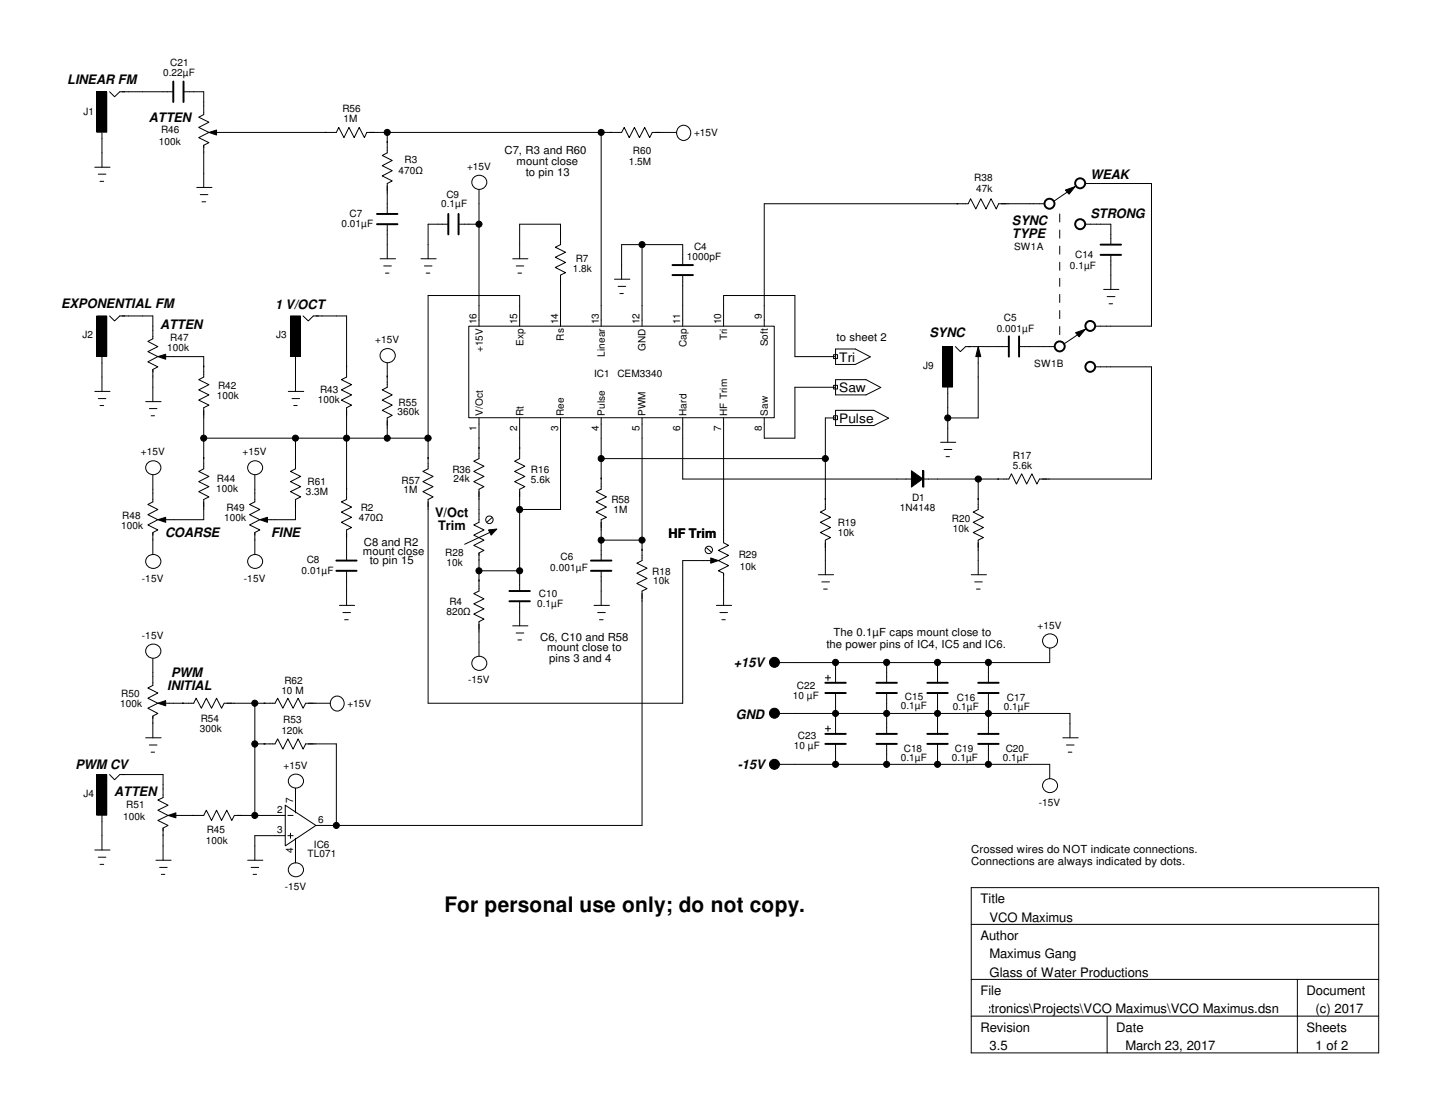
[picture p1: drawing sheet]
<svg xmlns="http://www.w3.org/2000/svg" width="279mm" height="216mm" viewBox="0 0 279 216" stroke-linecap="round" stroke-linejoin="round" font-family="sans-serif">
<g fill="none" stroke="#000" stroke-width=".19">
<path d="M18.8 17.9h2v7.8h-2zM21.3 17.9l1 .9 1-.9h10.4M35.7 17.9h4v4.4l-1 .5 2 1-2 1 2 1-2 1 2 1-1 .5v8.2M18.5 32.6h2.9M19.1 33.9h1.5M19.5 35.3h.7M19.9 25.8v6.8M38.3 36.5h3M39 37.9h1.5M39.3 39.3h.7M40.7 25.8l1.5-.5v1zM41.7 25.8h23.8l.5-1 1 2 .9-2 1.1 2 .9-2 1.1 2 .4-1h49.6l.5-1 1 2 1-2 1 2 1-2 1 2 .5-1h4.7"/>
<path d="M75.4 25.8v4l-1 .5 2 .9-2 1.1 2 .9-2 1 2 1-1 .5v6M93.3 36.9v26.6M117.1 25.8v37.7M132.3 24.7a1.43 1.43 0 0 1 2.2 1.2 1.43 1.43 0 0 1-2.2 1.2 1.58 1.58 0 0 1 0-2.4zM203.4 39.7h-9l-.4 1-1-2-1 2-1-2-1 2-1-2-.5 1h-39.7v23.8M207.4 37l1.9-.7-1.1 1.5zM209.1 36.5l-4 2.7M211.3 35.7h12.9v27.8h-10.9M74 50.4h3M74.7 51.8h1.5M75.1 53.2h.6M75.4 43.6v6.8"/>
<path d="M82 50.4h2.9M82.6 51.8h1.5M83 53.2h.7M87.3 43.6h-3.9v6.8M89.3 43.6h4M99.8 50.4h3M100.5 51.8h1.5M100.8 53.2h.8M101.2 50.4v-6.8h7.9v4l-1 .5 2 1-2 1 2 1-2 1 2 1-1 .5v9.9M119.6 54.4h3M120.4 55.8h1.4M120.7 57.1h.7"/>
<path d="M125 47.6v15.9M132.9 51.6v-4h-11.9v6.8M132.9 53.6v9.9M211.3 43.6h5v4M214.9 56.3h2.9M215.6 57.7h1.5M215.9 59.1h.7M216.3 49.6v6.7M18.5 76.2h2.9M18.8 61.5h2v7.9h-2zM19.1 77.6h1.5M19.5 79h.7"/>
<path d="M19.9 69.4v6.8M21.3 61.5l1 1 1-1h6.5v4.5l-1 .5 1.9 1-1.9 1 1.9 .9-1.9 1 1.9 1-.9 .5v6.3M28.4 78.2h3M29.1 79.5h1.5M30.7 69.4l1.6-.4v.9zM31.7 69.4h8v4l-1 .5 2 1-2 1 2 1-2 1 2 1-1 .5v11.9l-1 .5 2 1-2 1 2 .9-2 1 2 1-1 .5v4h-8M56.1 76.2h3M56.6 61.5h1.9v7.9h-1.9zM56.9 77.6h1.4M57.2 79h.7M57.5 69.4v6.8M59 61.5l1 1 1-1h6.5v11.9l-1 .5 2 1-2 1 2 1-2 1 2 1-1 .5v17.8l-1 .5 2 1-2 1 2 1-2 1 2 1-1 .5v5.9"/>
<path d="M74.3 68.4a1.43 1.43 0 0 1 2.1-.2 1.43 1.43 0 0 1-.1 2.1 1.44 1.44 0 0 1-1.8 0 1.44 1.44 0 0 1-.2-1.9zM75.4 70.7v4.7l-1 .5 2 1-2 1 2 1-2 1 2 1-1 .5v3.9M91.3 63.5h59.4v17.8h-59.4zM101.2 63.5v-6h-17.8v33.8l-1.1 .5 2 1-2 1 2 .9-2 1 2 1-.9 .5v39.7h49.5v-27.8h6M140.9 63.5v-6h13.9v11.9h7.9M162.3 75h.8v.7h-.8zM162.3 69h.8v.8h-.8zM162.7 75.4h-7.9v9.9h-6v-3.9M162.7 73.9h5.9l2.9 1.5-2.9 1.5h-5.9zM162.7 67.9h3.8l3 1.6-3 1.5h-3.8zM162.7 79.9h7.4l2.9 1.5-2.9 1.4h-7.4zM183.5 67.5h2v7.9h-2z"/>
<path d="M184.5 75.4v10.7M186 67.5l1 1 1-1h8.4M190.5 67.5l.5 1.9h-1zM190.5 69.4v12h-6M198.4 67.5h7M209.4 64.8l1.9-.7-1.2 1.5zM211.1 64.3l-4 2.7M213.3 71.4h10.9v21.9h-21.8l-.5 .9-1-2-1 2-1-2-1 2-1-2-.5 1.1h-16.8M28.6 90.3a1.44 1.44 0 0 1 2-.4 1.44 1.44 0 0 1 .4 1.9 1.44 1.44 0 0 1-1.9 .4 1.44 1.44 0 0 1-.5-1.9zM29.4 80.9h.7M29.8 92.5v5.2l-1 .5 1.9 1-1.9 1 1.9 1-1.9 1 1.9 1-.9 .5v4.2M39.7 85.3h43.7"/>
<path d="M48.5 90.3a1.4 1.4 0 0 1 2.4 0 1.4 1.4 0 0 1-1.2 2.1 1.36 1.36 0 0 1-1.3-.7 1.36 1.36 0 0 1 .1-1.4zM49.6 92.5v5.2l-1 .5 2 1-2 1 2 1-2 1 2 1-1 .5v4.2M57.5 85.3v6l-.9 .5 1.9 1-1.9 1 1.9 .9-1.9 1 1.9 1-1 .5v4h-5.9M93.3 81.4v7.9l-1.1 .5 2 1-2 1 2 1-2 1 2 .9-.9 .5v6.5l-1.1 .5 2 1-2 1 2 1-2 1 2 .9-.9 .6v7.4l-1.1 .5 2 1-2 1 2 .9-2 1 2 1-.9 .5v6.8M101.2 81.4v7.9l-1 .5 2 1-2 1 2 1-2 1 2 .9-1 .5v19.9M109.1 81.4v17.8h-7.9M117.1 81.4v13.8l-1 .5 2 1-2 1 2 1-2 1 2 1-1 .5v7.9M117.1 89.3h43.6M125 81.4v27.7l-1 .5 2 1-2 1 2 1-2 1 2 1-1 .5v45.6h-63.5M132.9 81.4v11.9h44.7M140.9 81.4v24.3l1 .5-2 .9 2 1-2 1 2 1-2 1 1 .5v6.3M162.3 80.9h.8v.8h-.8z"/>
<path d="M162.7 81.4h-2v17.8l-1 .5 2 1-2 1 2 1-2 1 2 .9-1 .6v6.7M177.5 91.7l2.2 1.5-2.2 1.6zM179.7 91.7h.2v3.1h-.2zM183.1 86.1h3M183.8 87.5h1.5M184.2 88.9h.7M190.5 93.3v5.9l-1 .5 2 1-2 1 2 1-2 1 2 .9-1 .6v6.7M28.6 108.5a1.44 1.44 0 0 1 2-.4 1.44 1.44 0 0 1 .4 2 1.44 1.44 0 0 1-1.9 .4 1.44 1.44 0 0 1-.5-2zM30.7 101.2l1.6-.5v1zM48.5 108.5a1.4 1.4 0 0 1 2.4 .1 1.4 1.4 0 0 1-1.2 2.1 1.36 1.36 0 0 1-1.3-.8 1.36 1.36 0 0 1 .1-1.4zM50.6 101.2l1.5-.5v1zM66.1 117.9h2.9"/>
<path d="M66.8 119.3h1.4M67.5 111.1v6.8M93.3 111.1h7.9M95.1 103.2l1.6-.2-1.1 1.2zM95.8 100.8l-1 .8M96.1 103.3l-5.6 2.7M101.2 117.1v4.7M115.7 117.9h3M116.4 119.3h1.5M117.1 111.1v6.8M117.1 105.2h7.9M137.5 106.6l1 .9"/>
<path d="M138.4 108.6l1.5 .5-1.5 .5zM139.5 117.9h3M140.2 119.3h1.4M159.3 111.9h3M160 113.3h1.5M160.4 114.7h.7M189.1 111.9h3M189.8 113.3h1.5M190.1 114.7h.7M28.6 125.9a1.43 1.43 0 0 1 2.2-.2 1.43 1.43 0 0 1-.1 2.2 1.44 1.44 0 0 1-1.8-.1 1.44 1.44 0 0 1-.3-1.9zM29.8 128.2v5.2l-1 .5 1.9 1-1.9 1 1.9 1-1.9 1 1.9 1-.9 .5v4.2M30.7 136.9l1.6-.5v1z"/>
<path d="M31.7 136.9h6l.5-1 1 2 1-2 1 2 1-2 .9 2 .5-1h10l.5-1 1 2 .9-2 1.1 2 .9-2 1 2 .5-1h4.8M49.6 136.9v21.8M64.9 135.8a1.4 1.4 0 0 1 2.1 1.2 1.4 1.4 0 0 1-2.1 1.1 1.54 1.54 0 0 1 0-2.3zM67.1 120.6h.7M99.8 121.8h3M100.5 123.2h1.5M100.8 124.6h.8M116.7 120.6h.7M140.5 120.6h.7M150.8 138.9h57.5v4.7M160.7 132h1M161.2 131.4v1.1"/>
<path d="M162.7 129v3.9M162.7 134.9v8M172.6 129v3.9M172.6 134.9v8M182.5 129v3.9M182.5 134.9v8M192.4 129v3.9M192.4 134.9v8M204.4 126.2v2.8h-53.6M18.8 150.8h2v7.9h-2zM19.9 158.7v6.8M21.3 150.8l1 1 1-1h8.4v4.5l-1 .4 2 1.1-2 .9 2 1-2 1 2 1-1 .5v6.3"/>
<path d="M28.4 143.6h3M29.1 145h1.5M29.4 146.4h.7M32.7 158.7l1.5-.5v1zM33.7 158.7h6l.5-1 1 2 1-2 .9 2 1.1-2 .9 2 .5-1h9.9M49.6 144.8h4l.5-1 1 2 .9-2 1.1 2 .9-2 1 2 .5-1h6v15.9M55.5 156.8l6 3.9-6 4zM56 158.7h1.1M56.4 151.3a1.44 1.44 0 0 1 2-.4 1.44 1.44 0 0 1 .4 1.9 1.44 1.44 0 0 1-2 .4 1.44 1.44 0 0 1-.4-1.9zM57.5 153.5v4.7M150.8 148.8h53.6v2.8M160.7 141.9h1"/>
<path d="M161.2 141.4v1M162.7 144.8v4M172.6 144.8v4M182.5 144.8v4M192.4 144.8v4M203.3 152.1a1.4 1.4 0 0 1 2.4 .1 1.4 1.4 0 0 1-1.3 2.1 1.36 1.36 0 0 1-1.2-.7 1.36 1.36 0 0 1 .1-1.5zM206.9 143.6h3M207.6 145h1.5M208 146.4h.7M18.5 165.5h2.9M19.1 166.9h1.5M19.5 168.3h.7"/>
<path d="M30.4 167.5h2.9M31.1 168.9h1.5M31.4 170.2h.7M48.2 167.5h3M48.9 168.9h1.5M49.3 170.2h.7M55.5 162.7h-5.9v4.8M56 162.7h1.1M56.4 168.5a1.44 1.44 0 0 1 2-.3 1.44 1.44 0 0 1 .4 1.9 1.44 1.44 0 0 1-2 .4 1.44 1.44 0 0 1-.4-2zM56.6 162.2v1M57.5 163.2v4.8M189.1 172.8h79.3v32.2h-79.3z"/>
<path d="M189.1 180h79.3M189.1 190.7h79.3M189.1 197.8h79.3M215.6 197.8v7.2M252.6 190.7v14.3"/>
<circle cx="75.4" cy="25.8" r=".59"/>
<circle cx="93.4" cy="35.5" r="1.42"/>
<circle cx="117.1" cy="25.8" r=".59"/>
<circle cx="93.3" cy="43.6" r=".59"/>
<circle cx="125" cy="47.6" r=".59"/>
<circle cx="39.7" cy="85.3" r=".59"/>
<circle cx="57.5" cy="85.3" r=".59"/>
<circle cx="67.5" cy="85.3" r=".59"/>
<circle cx="75.4" cy="85.3" r=".59"/>
<circle cx="83.3" cy="85.3" r=".61"/>
<circle cx="101.2" cy="99.2" r=".6"/>
<circle cx="117.1" cy="89.3" r=".59"/>
<circle cx="160.7" cy="89.3" r=".59"/>
<circle cx="184.5" cy="81.4" r=".59"/>
<circle cx="190.5" cy="93.3" r=".61"/>
<circle cx="93.3" cy="111.1" r=".59"/>
<circle cx="95.3" cy="101.2" r=".73"/>
<circle cx="101.2" cy="111.1" r=".59"/>
<circle cx="117.1" cy="105.2" r=".59"/>
<circle cx="125" cy="105.2" r=".59"/>
<circle cx="138" cy="107.1" r=".72"/>
<circle cx="49.6" cy="136.9" r=".59"/>
<circle cx="93.4" cy="129.2" r="1.42"/>
<circle cx="150.8" cy="138.8" r=".97"/>
<circle cx="150.8" cy="128.9" r=".97"/>
<circle cx="162.7" cy="129" r=".6"/>
<circle cx="162.7" cy="138.9" r=".59"/>
<circle cx="172.6" cy="129" r=".6"/>
<circle cx="172.6" cy="138.9" r=".59"/>
<circle cx="182.5" cy="129" r=".6"/>
<circle cx="182.5" cy="138.9" r=".59"/>
<circle cx="192.4" cy="129" r=".6"/>
<circle cx="192.4" cy="138.9" r=".59"/>
<circle cx="204.5" cy="124.8" r="1.42"/>
<circle cx="49.6" cy="144.8" r=".6"/>
<circle cx="49.6" cy="158.7" r=".59"/>
<circle cx="150.8" cy="148.8" r=".97"/>
<circle cx="162.7" cy="148.8" r=".59"/>
<circle cx="172.6" cy="148.8" r=".59"/>
<circle cx="182.5" cy="148.8" r=".59"/>
<circle cx="192.4" cy="148.8" r=".59"/>
<circle cx="65.5" cy="160.7" r=".59"/>
</g>
<g fill="#000">
<path d="M18.8 17.9h2v7.8h-2zM40.7 25.8l1.5-.5v1zM207.4 37l1.9-.7-1.1 1.5zM18.8 61.5h2v7.9h-2zM30.7 69.4l1.6-.4v.9zM56.6 61.5h1.9v7.9h-1.9zM183.5 67.5h2v7.9h-2zM190.5 67.5l.5 1.9h-1zM209.4 64.8l1.9-.7-1.2 1.5zM177.5 91.7l2.2 1.5-2.2 1.6zM30.7 101.2l1.6-.5v1zM50.6 101.2l1.5-.5v1z"/>
<path d="M95.1 103.2l1.6-.2-1.1 1.2zM138.4 108.6l1.5 .5-1.5 .5zM30.7 136.9l1.6-.5v1zM18.8 150.8h2v7.9h-2zM32.7 158.7l1.5-.5v1z"/>
<circle cx="75.4" cy="25.8" r=".59"/>
<circle cx="117.1" cy="25.8" r=".59"/>
<circle cx="93.3" cy="43.6" r=".59"/>
<circle cx="125" cy="47.6" r=".59"/>
<circle cx="39.7" cy="85.3" r=".59"/>
<circle cx="57.5" cy="85.3" r=".59"/>
<circle cx="67.5" cy="85.3" r=".59"/>
<circle cx="75.4" cy="85.3" r=".59"/>
<circle cx="83.3" cy="85.3" r=".61"/>
<circle cx="101.2" cy="99.2" r=".6"/>
<circle cx="117.1" cy="89.3" r=".59"/>
<circle cx="160.7" cy="89.3" r=".59"/>
<circle cx="184.5" cy="81.4" r=".59"/>
<circle cx="190.5" cy="93.3" r=".61"/>
<circle cx="93.3" cy="111.1" r=".59"/>
<circle cx="101.2" cy="111.1" r=".59"/>
<circle cx="117.1" cy="105.2" r=".59"/>
<circle cx="125" cy="105.2" r=".59"/>
<circle cx="49.6" cy="136.9" r=".59"/>
<circle cx="150.8" cy="138.8" r=".97"/>
<circle cx="150.8" cy="128.9" r=".97"/>
<circle cx="162.7" cy="129" r=".6"/>
<circle cx="162.7" cy="138.9" r=".59"/>
<circle cx="172.6" cy="129" r=".6"/>
<circle cx="172.6" cy="138.9" r=".59"/>
<circle cx="182.5" cy="129" r=".6"/>
<circle cx="182.5" cy="138.9" r=".59"/>
<circle cx="192.4" cy="129" r=".6"/>
<circle cx="192.4" cy="138.9" r=".59"/>
<circle cx="49.6" cy="144.8" r=".6"/>
<circle cx="49.6" cy="158.7" r=".59"/>
<circle cx="150.8" cy="148.8" r=".97"/>
<circle cx="162.7" cy="148.8" r=".59"/>
<circle cx="172.6" cy="148.8" r=".59"/>
<circle cx="182.5" cy="148.8" r=".59"/>
<circle cx="192.4" cy="148.8" r=".59"/>
<circle cx="65.5" cy="160.7" r=".59"/>
</g>
<g fill="none" stroke="#000" stroke-width=".38">
<path d="M33.7 15.9v4M35.7 15.9v4M73.4 41.7h4M73.4 43.6h4M87.3 41.7v3.9M89.3 41.7v3.9M130.9 51.6h4M130.9 53.6h4M214.3 47.6h4M214.3 49.6h4M196.4 65.5v3.9M198.4 65.5v3.9"/>
<path d="M65.5 109.1h3.9M65.5 111.1h3.9M99.2 115.1h4M99.2 117.1h4M115.1 109.1h3.9M115.1 111.1h3.9M160.7 132.9h4M160.7 134.9h4M170.6 132.9h4M170.6 134.9h4M180.6 132.9h3.9M180.6 134.9h3.9"/>
<path d="M190.5 132.9h3.9M190.5 134.9h3.9M160.7 142.9h4M160.7 144.8h4M170.6 142.9h4M170.6 144.8h4M180.6 142.9h3.9M180.6 144.8h3.9M190.5 142.9h3.9M190.5 144.8h3.9"/>
<circle cx="204.3" cy="39.7" r=".97"/>
<circle cx="210.3" cy="35.7" r=".97"/>
<circle cx="210.3" cy="43.6" r=".97"/>
<circle cx="206.3" cy="67.4" r=".97"/>
<circle cx="212.3" cy="63.4" r=".96"/>
<circle cx="212.3" cy="71.4" r=".96"/>
</g>
<path d="M179.8 91.7v3.1" fill="none" stroke="#000" stroke-width=".21"/>
<path d="M206.3 41.7v23.8" fill="none" stroke="#000" stroke-width=".19" stroke-dasharray="1.6 1.6"/>
<text font-size="4.1" x="86.5" y="177.6">For personal use only; do not copy.</text>
<g font-size="2.5">
<text x="13.1" y="16.3">LINEAR FM</text>
<text x="29" y="23.8">ATTEN</text>
<text x="212.3" y="34.8">WEAK</text>
<text x="197" y="46.3">TYPE</text>
<text x="197" y="43.9">SYNC</text>
<text x="212.3" y="42.5">STRONG</text>
<text x="11.9" y="60">EXPONENTIAL FM</text>
<text x="31.2" y="64.1">ATTEN</text>
<text x="53.6" y="60.2">1 V/OCT</text>
<text x="181" y="65.7">SYNC</text>
<text x="163.4" y="70.4">Tri</text>
<text x="163.4" y="76.3">Saw</text>
<text x="163.4" y="82.3">Pulse</text>
<text x="84.7" y="100.6">V/Oct</text>
<text x="32.1" y="104.6">COARSE</text>
<text x="52.8" y="104.6">FINE</text>
<text x="85.3" y="103.2">Trim</text>
<text x="130.2" y="104.8">HF Trim</text>
<text x="33.3" y="131.8">PWM</text>
<text x="142.9" y="129.8">+15V</text>
<text x="32.6" y="134.4">INITIAL</text>
<text x="143.3" y="139.9">GND</text>
<text x="14.7" y="149.6">PWM CV</text>
<text x="143.6" y="149.6">-15V</text>
<text x="22.2" y="155">ATTEN</text>
<text x="190.9" y="175.9">Title</text>
<text x="192.7" y="179.4">VCO Maximus</text>
<text x="190.9" y="183">Author</text>
<text x="192.7" y="186.6">Maximus Gang</text>
<text x="192.7" y="190.1">Glass of Water Productions</text>
<text x="122.5" y="197.3">C:\Documents and Settings\Studs Kreitzer\My Documents\Electronics\Projects\VCO Maximus\VCO Maximus.dsn</text>
<text x="190.9" y="193.7">File</text>
<text x="254.4" y="193.7">Document</text>
<text x="256.2" y="197.3">(c) 2017</text>
<text x="190.9" y="200.8">Revision</text>
<text x="217.3" y="200.8">Date</text>
<text x="254.4" y="200.8">Sheets</text>
<text x="192.7" y="204.4">3.5</text>
<text x="219.1" y="204.4">March 23, 2017</text>
<text x="256.2" y="204.4">1 of 2</text>
</g>
<g font-size="2.2">
<text x="98.2" y="29.9">C7, R3 and R60</text>
<text x="100.6" y="32.1">mount close</text>
<text x="102.4" y="34.2">to pin 13</text>
<text x="162.9" y="66.4">to sheet 2</text>
<text x="70.8" y="106.3">C8 and R2</text>
<text x="70.7" y="108.1">mount close</text>
<text x="72" y="109.9">to pin 15</text>
<text x="105.2" y="124.7">C6, C10 and R58</text>
<text x="162.3" y="123.7">The 0.1µF caps mount close to</text>
<text x="106.6" y="126.7">mount close to</text>
<text x="106.9" y="128.9">pins 3 and 4</text>
<text x="160.9" y="126.1">the power pins of IC4, IC5 and IC6.</text>
<text x="189.1" y="166">Crossed wires do NOT indicate connections.</text>
<text x="189.1" y="168.4">Connections are always indicated by dots.</text>
</g>
<g font-size="1.9">
<text x="31.7" y="14.9">0.22µF</text>
<text x="33.1" y="12.9">C21</text>
<text x="16.3" y="22.4">J1</text>
<text x="66.7" y="21.8">R56</text>
<text x="66.9" y="23.8">1M</text>
<text x="30.9" y="28.2">100k</text>
<text x="31.4" y="26">R46</text>
<text x="123.2" y="29.9">R60</text>
<text x="135.1" y="26.5">+15V</text>
<text x="77.6" y="33.9">470Ω</text>
<text x="78.8" y="31.7">R3</text>
<text x="90.9" y="33.1">+15V</text>
<text x="122.4" y="32.1">1.5M</text>
<text x="189.7" y="35.3">R38</text>
<text x="85.9" y="40.3">0.1µF</text>
<text x="86.9" y="38.5">C9</text>
<text x="190.1" y="37.3">47k</text>
<text x="66.5" y="44.2">0.01µF</text>
<text x="68.1" y="42.2">C7</text>
<text x="111.5" y="53">1.8k</text>
<text x="112.1" y="51">R7</text>
<text x="133.7" y="50.6">1000pF</text>
<text x="135.1" y="48.6">C4</text>
<text x="197.4" y="48.6">SW1A</text>
<text x="208.3" y="52.4">0.1µF</text>
<text x="209.3" y="50.2">C14</text>
<text x="16.1" y="65.8">J2</text>
<text x="53.8" y="65.8">J3</text>
<text x="92.8" y="63.1" transform="rotate(-90 92.8 63.1)">16</text>
<text x="100.7" y="63.1" transform="rotate(-90 100.7 63.1)">15</text>
<text x="108.7" y="63.1" transform="rotate(-90 108.7 63.1)">14</text>
<text x="116.6" y="63.1" transform="rotate(-90 116.6 63.1)">13</text>
<text x="124.5" y="63.1" transform="rotate(-90 124.5 63.1)">12</text>
<text x="132.5" y="63.1" transform="rotate(-90 132.5 63.1)">11</text>
<text x="140.4" y="63.1" transform="rotate(-90 140.4 63.1)">10</text>
<text x="148.3" y="62" transform="rotate(-90 148.3 62)">9</text>
<text x="194.1" y="64.6">0.001µF</text>
<text x="195.5" y="62.5">C5</text>
<text x="32.6" y="68.4">100k</text>
<text x="33.1" y="66.5">R47</text>
<text x="73.1" y="66.8">+15V</text>
<text x="94" y="68.6" transform="rotate(-90 94 68.6)">+15V</text>
<text x="101.9" y="67.3" transform="rotate(-90 101.9 67.3)">Exp</text>
<text x="109.8" y="66.3" transform="rotate(-90 109.8 66.3)">Rs</text>
<text x="117.8" y="69.4" transform="rotate(-90 117.8 69.4)">Linear</text>
<text x="125.7" y="68.3" transform="rotate(-90 125.7 68.3)">GND</text>
<text x="133.6" y="67.5" transform="rotate(-90 133.6 67.5)">Cap</text>
<text x="141.6" y="66.3" transform="rotate(-90 141.6 66.3)">Tri</text>
<text x="149.5" y="67.4" transform="rotate(-90 149.5 67.4)">Soft</text>
<text x="179.7" y="71.8">J9</text>
<text x="201.4" y="71.4">SW1B</text>
<text x="42.2" y="77.8">100k</text>
<text x="42.5" y="75.8">R42</text>
<text x="62.3" y="76.6">R43</text>
<text x="115.7" y="73.4">IC1</text>
<text x="120.2" y="73.4">CEM3340</text>
<text x="61.9" y="78.5">100k</text>
<text x="77.4" y="80.7">360k</text>
<text x="77.6" y="79">R55</text>
<text x="92.8" y="83.9" transform="rotate(-90 92.8 83.9)">1</text>
<text x="94" y="80.9" transform="rotate(-90 94 80.9)">V/Oct</text>
<text x="100.7" y="83.9" transform="rotate(-90 100.7 83.9)">2</text>
<text x="101.9" y="80.9" transform="rotate(-90 101.9 80.9)">Rt</text>
<text x="108.7" y="83.9" transform="rotate(-90 108.7 83.9)">3</text>
<text x="109.8" y="80.9" transform="rotate(-90 109.8 80.9)">Ree</text>
<text x="116.6" y="83.9" transform="rotate(-90 116.6 83.9)">4</text>
<text x="117.8" y="80.9" transform="rotate(-90 117.8 80.9)">Pulse</text>
<text x="124.5" y="83.9" transform="rotate(-90 124.5 83.9)">5</text>
<text x="125.7" y="80.9" transform="rotate(-90 125.7 80.9)">PWM</text>
<text x="132.5" y="83.9" transform="rotate(-90 132.5 83.9)">6</text>
<text x="133.6" y="80.9" transform="rotate(-90 133.6 80.9)">Hard</text>
<text x="140.4" y="83.9" transform="rotate(-90 140.4 83.9)">7</text>
<text x="141.6" y="80.9" transform="rotate(-90 141.6 80.9)">HF Trim</text>
<text x="148.3" y="83.9" transform="rotate(-90 148.3 83.9)">8</text>
<text x="149.5" y="80.9" transform="rotate(-90 149.5 80.9)">Saw</text>
<text x="27.4" y="88.6">+15V</text>
<text x="47.2" y="88.6">+15V</text>
<text x="197.2" y="89.5">R17</text>
<text x="42.1" y="95.8">100k</text>
<text x="42.2" y="93.8">R44</text>
<text x="59.9" y="94.4">R61</text>
<text x="78.2" y="94.2">R57</text>
<text x="88.1" y="92">R36</text>
<text x="88.3" y="93.8">24k</text>
<text x="103.4" y="92">R16</text>
<text x="103.4" y="94">5.6k</text>
<text x="197.2" y="91.2">5.6k</text>
<text x="23.8" y="101">R48</text>
<text x="43.6" y="101.3">100k</text>
<text x="44.1" y="99.4">R49</text>
<text x="59.5" y="96.4">3.3M</text>
<text x="69.8" y="101.3">470Ω</text>
<text x="70.2" y="99.4">R2</text>
<text x="78.6" y="96">1M</text>
<text x="119" y="98">R58</text>
<text x="119.5" y="99.8">1M</text>
<text x="175.2" y="99.6">1N4148</text>
<text x="177.6" y="97.6">D1</text>
<text x="185.3" y="101.6">R20</text>
<text x="23.6" y="103">100k</text>
<text x="163.1" y="102.4">R19</text>
<text x="163.1" y="104.4">10k</text>
<text x="185.5" y="103.5">10k</text>
<text x="27.6" y="113.2">-15V</text>
<text x="47.5" y="113.2">-15V</text>
<text x="58.7" y="111.7">0.01µF</text>
<text x="59.7" y="109.7">C8</text>
<text x="86.7" y="108.3">R28</text>
<text x="86.9" y="110.3">10k</text>
<text x="107.1" y="111.1">0.001µF</text>
<text x="109.1" y="109.1">C6</text>
<text x="127" y="111.9">R18</text>
<text x="127.2" y="113.7">10k</text>
<text x="143.8" y="108.7">R29</text>
<text x="144.1" y="110.9">10k</text>
<text x="86.9" y="119.8">820Ω</text>
<text x="87.5" y="117.8">R4</text>
<text x="104.6" y="118.2">0.1µF</text>
<text x="104.9" y="116.2">C10</text>
<text x="27.6" y="124.4">-15V</text>
<text x="202" y="122.4">+15V</text>
<text x="23.4" y="137.7">100k</text>
<text x="23.6" y="135.7">R50</text>
<text x="54.8" y="135.1">10 M</text>
<text x="55.4" y="133.1">R62</text>
<text x="67.6" y="137.7">+15V</text>
<text x="91.1" y="133.1">-15V</text>
<text x="154.3" y="136.1">10 µF</text>
<text x="155.2" y="134.1">C22</text>
<text x="176.2" y="136.3">C15</text>
<text x="186.3" y="136.5">C16</text>
<text x="196" y="136.5">C17</text>
<text x="38.9" y="142.5">300k</text>
<text x="39.1" y="140.5">R54</text>
<text x="54.8" y="142.8">120k</text>
<text x="55.2" y="140.8">R53</text>
<text x="155.4" y="143.8">C23</text>
<text x="175.4" y="138">0.1µF</text>
<text x="185.5" y="138.3">0.1µF</text>
<text x="195.5" y="138.3">0.1µF</text>
<text x="55.2" y="149.7">+15V</text>
<text x="154.6" y="145.8">10 µF</text>
<text x="175.4" y="148.2">0.1µF</text>
<text x="176" y="146.4">C18</text>
<text x="185.3" y="148.2">0.1µF</text>
<text x="185.9" y="146.4">C19</text>
<text x="195.2" y="148.2">0.1µF</text>
<text x="195.8" y="146.4">C20</text>
<text x="16.3" y="155.2">J4</text>
<text x="24" y="159.7">100k</text>
<text x="24.6" y="157.3">R51</text>
<text x="54" y="158.3">2</text>
<text x="57.1" y="156.4" transform="rotate(-90 57.1 156.4)">7</text>
<text x="62" y="160.3">6</text>
<text x="202.3" y="156.9">-15V</text>
<text x="40.1" y="164.3">100k</text>
<text x="40.3" y="162.3">R45</text>
<text x="54" y="162.3">3</text>
<text x="57.1" y="166.2" transform="rotate(-90 57.1 166.2)">4</text>
<text x="59.9" y="166.8">TL071</text>
<text x="61.1" y="165.1">IC6</text>
<text x="55.5" y="173.2">-15V</text>
</g>
</svg>
